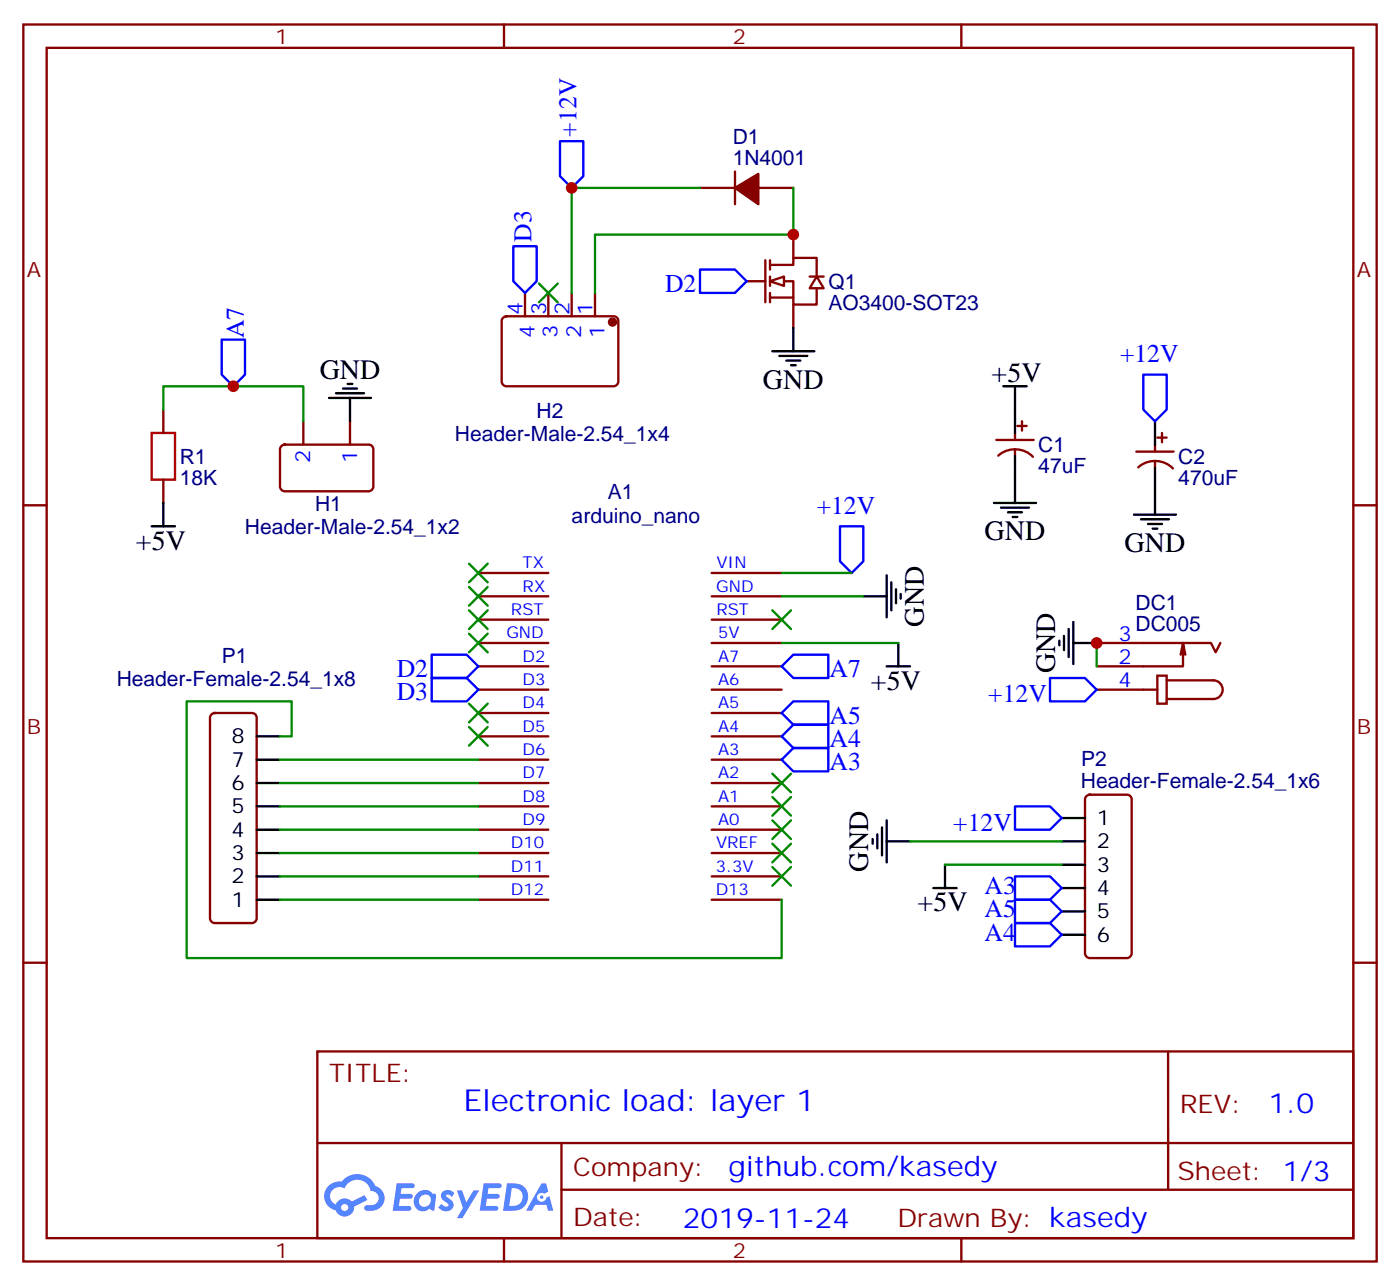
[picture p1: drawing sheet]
<svg xmlns="http://www.w3.org/2000/svg" width="212mm" height="194mm" viewBox="0 0 212 194" stroke-linecap="round" stroke-linejoin="round" font-family="sans-serif">
<g fill="none" stroke="#870000" stroke-width=".35">
<path d="M3.5 3.7h204.6v187h-204.6zM7.1 7.2h197.5v179.9h-197.5zM76.2 3.7v3.5M145.3 3.7v3.5M3.5 76.4h3.6M204.6 76.4h3.5M3.5 145.5h3.6M48 158.9h156.6v28.2h-156.6zM176.6 159v20.8M204.6 145.5h3.5M48 172.8h156.5M84.9 179.8h119.6"/>
<path d="M84.9 172.8v14.1M76.2 187.1v3.6M145.3 187.1v3.6"/>
</g>
<g fill="#5487ff">
<path d="M67 180.1a1.22 1.22 0 0 1 1.7 .3l-.4 .5-.3-.3-.3-.1-.2 .2v.2a1.74 1.74 0 0 1 1.1 1.2 1.22 1.22 0 0 1-.9 1 1.22 1.22 0 0 1-1.2-.4l-.2-.2 .4-.5a.6 .6 0 0 0 .5 .4 .6 .6 0 0 0 .6-.3l-.1-.2a1.48 1.48 0 0 1-1-1.4z"/>
<path d="M60 178.9h1.5a1.22 1.22 0 0 1 1.2 .1 .37 .37 0 0 1-.4 .6h-1.6l-.1 .9h1.5a.37 .37 0 0 1 .3 .4 .37 .37 0 0 1-.4 .3h-1.5l-.2 1.1h.8a1.15 1.15 0 0 1 1.1 .2 .36 .36 0 0 1-.4 .5h-2.4z"/>
<path d="M73.1 178.9h1.5a1.23 1.23 0 0 1 1.2 .1 .37 .37 0 0 1-.3 .6h-1.7l-.1 .9h1.5a.37 .37 0 0 1 .4 .4 .37 .37 0 0 1-.4 .3h-1.6l-.2 1.1h.8a1.15 1.15 0 0 1 1.1 .2 .36 .36 0 0 1-.3 .5h-2.5z"/>
<path d="M81.9 178.9h.7l.3 1.2-.6 .3a.69 .69 0 0 0-1 .3 .69 .69 0 0 0 .4 1 .69 .69 0 0 0 .9-.6l.5-.3 .5 2.2h-.7l-.3-.9h-1.7l-.5 .9h-.9z"/>
<path d="M69.1 179.9h.8l.6 1.9 1.1-1.9h.8l-2.5 4.2h-.8l.9-1.5z"/>
<path d="M76.7 178.9l-.6 4.1h1.3a2.1 2.1 0 0 0 2.4-1.5 2.1 2.1 0 0 0-1.3-2.5zM77.4 179.6a1.39 1.39 0 0 1 1.6 1.4 1.39 1.39 0 0 1-1.7 1.3h-.3z"/>
<path d="M63 180.5a1.48 1.48 0 0 0-.2 2 1.48 1.48 0 0 0 2 .3l.1-.1 .4 .2 .4 .1 .2-2.3-.1-.2-.4-.1a1.49 1.49 0 0 0-2.4 .1zM63.6 180.8a.89 .89 0 0 1 1.4 .1 .89 .89 0 0 1-.2 1.3 .89 .89 0 0 1-1.3-.1 .89 .89 0 0 1 .1-1.3z"/>
<path d="M49.7 179.2a2.18 2.18 0 0 0 1 3.8 1.44 1.44 0 0 0 1.7 .9 1.44 1.44 0 0 0 1.1-1.5l2.1-1-.5-.8-1.9 1a1.47 1.47 0 0 0-2.4 .5 1.39 1.39 0 0 1-.7-2 1.39 1.39 0 0 1 2-.5 2.08 2.08 0 0 1 2.1-1.3 2.08 2.08 0 0 1 1.9 1.7 1.07 1.07 0 0 1 1.2 1 1.07 1.07 0 0 1-1.1 1.2h-.6a.43 .43 0 0 0-.5 .3 .43 .43 0 0 0 .4 .5 2.06 2.06 0 0 0 2.1-.6 2.06 2.06 0 0 0 .3-2.3l-.7-.6-.5-.2a2.98 2.98 0 0 0-5-.7l-1.1 .1zM51.6 182.5a.55 .55 0 0 1 1.1 0 .55 .55 0 0 1-1.1 0z"/>
<circle cx="81.9" cy="181" r=".26"/>
</g>
<g fill="none" stroke="#870000" stroke-width=".35">
<path d="M115.7 39.3v6.4M116.4 39.3v1.4M76.1 48l.5-.2h16.2a.71 .71 0 0 1 .7 .7v9.2a.76 .76 0 0 1-.7 .7h-16.2a.76 .76 0 0 1-.8-.7v-9.2zM79.4 44.3v3.5M82.9 44.3v3.5M86.4 44.3v3.5M90 44.3v3.5M116.4 40h3.5v-1h3.6v2.8M116.4 42.5h3.5v3.5h3.6v-2.4M116.4 45h3.5M116.4 41.8v1.4M116.4 44.3v1.4"/>
<path d="M122.4 41.8h2.1M42.6 67.4l.4-.2h12.7a.71 .71 0 0 1 .7 .7v5.7a.76 .76 0 0 1-.7 .7h-12.7a.76 .76 0 0 1-.7-.7v-5.7zM45.9 63.7v3.5M52.9 63.7v3.5M72.3 86.6h10.6M72.3 90.1h10.6M72.3 93.7h10.6M72.3 97.2h10.6M107.6 86.6h10.6M107.6 90.1h10.6M107.6 93.7h10.6M107.6 97.2h10.6"/>
<path d="M32 108l.5-.2h5.6a.71 .71 0 0 1 .7 .7v30.3a.76 .76 0 0 1-.7 .7h-5.6a.76 .76 0 0 1-.8-.7v-30.3zM72.3 100.7h10.6M72.3 104.2h10.6M72.3 107.8h10.6M72.3 111.3h10.6M72.3 114.8h10.6M72.3 118.4h10.6M107.6 100.7h10.6M107.6 104.2h10.6M107.6 107.8h10.6M107.6 111.3h10.6M107.6 114.8h10.6"/>
<path d="M107.6 118.4h10.6M72.3 121.9h10.6M72.3 125.4h10.6M72.3 128.9h10.6M72.3 132.5h10.6M72.3 136h10.6M107.6 121.9h10.6M107.6 125.4h10.6M107.6 128.9h10.6M107.6 132.5h10.6M107.6 136h10.6"/>
</g>
<path d="M38.8 118.4h3.5M38.8 114.8h3.5M38.8 111.3h3.5M38.8 136h3.5M38.8 132.5h3.5M38.8 128.9h3.5M38.8 125.4h3.5M38.8 121.9h3.5" fill="none" stroke="#000" stroke-width=".35"/>
<circle cx="92.6" cy="48.7" r=".53" fill="#870000" stroke="#870000" stroke-width=".35"/>
<path d="M116.4 42.5l2.1-.7v1.4z" fill="#fff" stroke="#870000" stroke-width=".35"/>
<g fill="none" stroke="#870000" stroke-width=".35">
<path d="M105.8 28.4h5.3M111.1 25.9v5M114.7 28.4h5.2M119.9 35.5v3.5M112.9 42.5h2.8M119.9 46v3.6M123.5 41.8l1 1.8h-2.1zM24.7 61.9v3.5M24.7 72.5v3.5M150.6 66.5h5.7M150.9 68.9a3.8 3.8 0 0 1 5.3 .1M153.5 65.4v1.1"/>
<path d="M153.5 67.9v1.1M153.8 64.4h1.4M154.5 63.7v1.4M171.8 68.3h5.6M172.1 70.6a3.8 3.8 0 0 1 5.2 .2M174.6 67.2v1.1M174.6 69.7v1M175 66.1h1.4M175.7 65.4v1.5M165.8 97.2h17.3l.7 1.4 .7-1.4M178.9 97.2l-.4 1.8M179.2 99l-.3-1.8v3.5h-13.1"/>
<path d="M165.8 104.2h9.2M175 102.1h1.4v4.3h-1.4zM176.4 102.8h7a1.41 1.41 0 0 1 1.5 1.4 1.41 1.41 0 0 1-1.5 1.5h-7M164.3 120.3l.4-.2h5.7a.71 .71 0 0 1 .7 .7v23.3a.76 .76 0 0 1-.7 .7h-5.7a.76 .76 0 0 1-.7-.7v-23.3z"/>
</g>
<path d="M111.1 28.4l3.6-2.1v4.6z" fill="#870000" stroke="#870000" stroke-width=".35"/>
<g fill="none" stroke="#000" stroke-width=".35">
<path d="M50.8 59.4h4.2M51.9 58.7h2.1M52.6 58h.7M116.8 53.1h6.3M117.8 53.8h4.3M118.9 54.5h2.1M119.6 55.2h.7M119.9 49.6v3.5M151.7 58.4h3.5M153.5 58.4v7M22.9 79.6h3.6M24.7 76v3.6"/>
<path d="M49.7 60.1h6.4M52.9 60.1v3.6M150.3 76h6.3M151.3 76.7h4.3M152.4 77.4h2.1M153.1 78.1h.7M153.5 69v7M171.4 77.8h6.4M172.5 78.5h4.2M173.6 79.2h2.1M174.3 79.9h.7M174.6 63.7v3.5"/>
<path d="M174.6 70.7v7.1M130.5 90.1h3.6M134.1 87v6.3M134.8 88v4.3M135.5 89.1v2.1M135.8 97.2v3.5M136.2 89.8v.7M160.2 96.8v.7M160.9 96.1v2.1M161.6 95.1v4.2M162.3 97.2h3.5M162.3 94v6.4"/>
<path d="M134.1 100.7h3.5M131.9 126.8v.7M132.6 126.1v2.1M133.3 125.1v4.2M134.1 127.2h3.5M134.1 124v6.4M141.1 134.2h3.5M142.9 130.7v3.5M160.5 123.6h3.5M160.5 127.2h3.5M160.5 130.7h3.5M160.5 134.2h3.5"/>
<path d="M160.5 137.8h3.5M160.5 141.3h3.5"/>
</g>
<path d="M22.9 65.4h3.6v7.1h-3.6z" fill="none" stroke="#a10000" stroke-width=".35"/>
<g fill="none" stroke="#00f" stroke-width=".35">
<path d="M77.6 37.2h3.5v5.3l-1.7 1.8-1.8-1.8zM84.7 21.3h3.5v5.3l-1.8 1.8-1.7-1.8zM33.5 51.3h3.5v5.3l-1.7 1.8-1.8-1.8zM105.8 40.7h5.3l1.8 1.8-1.8 1.8h-5.3zM172.9 56.6h3.5v5.3l-1.8 1.8-1.7-1.8zM127 79.6h3.5v5.2l-1.7 1.8-1.8-1.8zM65.3 99h5.3l1.7 1.7-1.7 1.8h-5.3zM65.3 102.5h5.3l1.7 1.7-1.7 1.8h-5.3zM118.2 114.8l1.7-1.7h5.3v3.5h-5.3zM118.2 111.3l1.7-1.8h5.3v3.6h-5.3zM118.2 107.8l1.7-1.8h5.3v3.5h-5.3zM118.2 100.7l1.7-1.7h5.3v3.5h-5.3z"/>
<path d="M158.7 102.5h5.3l1.8 1.7-1.8 1.8h-5.3zM153.5 132.5h5.2l1.8 1.7-1.8 1.8h-5.2zM153.5 136h5.2l1.8 1.8-1.8 1.7h-5.2zM153.5 139.5h5.2l1.8 1.8-1.8 1.8h-5.2zM153.5 121.9h5.2l1.8 1.7-1.8 1.8h-5.2z"/>
</g>
<g fill="none" stroke="#008700" stroke-width=".35">
<path d="M105.8 28.4h-19.4v15.9M119.9 28.4v7.1h-29.9v8.8M24.7 61.9v-3.5h21.2v5.3M118.2 97.2h17.6M118.2 90.1h12.3M118.2 86.6h10.6M165.8 97.2v3.5M42.3 111.3h1.8v-5.3h-15.9v38.8h90v-8.8M42.3 118.4h30M42.3 114.8h30M42.3 136h30M42.3 132.5h30"/>
<path d="M42.3 128.9h30M42.3 125.4h30M42.3 121.9h30M137.6 127.2h22.9M142.9 130.7h17.6"/>
</g>
<g fill="#c00">
<circle cx="35.3" cy="58.4" r=".88"/>
<circle cx="165.8" cy="97.2" r=".88"/>
<circle cx="119.9" cy="35.5" r=".88"/>
<circle cx="86.4" cy="28.4" r=".88"/>
</g>
<g fill="#c00" stroke="#008700" stroke-width=".35">
<path d="M81.5 42.9l2.8 2.8zM84.3 42.9l-2.8 2.8z"/>
<path d="M116.8 92.3l2.8 2.8zM119.6 92.3l-2.8 2.8z"/>
<path d="M116.8 116.9l2.8 2.9zM119.6 116.9l-2.8 2.9z"/>
<path d="M116.8 120.5l2.8 2.8zM119.6 120.5l-2.8 2.8z"/>
<path d="M116.8 124l2.8 2.8zM119.6 124l-2.8 2.8z"/>
<path d="M116.8 127.5l2.8 2.9zM119.6 127.5l-2.8 2.9z"/>
<path d="M116.8 131.1l2.8 2.8zM119.6 131.1l-2.8 2.8z"/>
<path d="M70.9 109.9l2.8 2.8zM73.7 109.9l-2.8 2.8z"/>
<path d="M70.9 106.4l2.8 2.8zM73.7 106.4l-2.8 2.8z"/>
<path d="M70.9 95.8l2.8 2.8zM73.7 95.8l-2.8 2.8z"/>
<path d="M70.9 92.3l2.8 2.8zM73.7 92.3l-2.8 2.8z"/>
<path d="M70.9 88.7l2.8 2.8zM73.7 88.7l-2.8 2.8z"/>
<path d="M70.9 85.2l2.8 2.8zM73.7 85.2l-2.8 2.8z"/>
</g>
<text font-size="4.6" fill="#00f" x="70.1" y="168">Electronic load: layer 1</text>
<g font-size="4.2">
<text x="48.3" y="57.3">GND</text>
<text x="115.4" y="58.7">GND</text>
<text x="149.9" y="57.7">+5V</text>
<text x="20.5" y="83.1">+5V</text>
<text x="148.9" y="81.7">GND</text>
<text x="170" y="83.4">GND</text>
<text x="139.7" y="94.7" transform="rotate(-90 139.7 94.7)">GND</text>
<text x="159.5" y="101.8" transform="rotate(-90 159.5 101.8)">GND</text>
<text x="131.7" y="104.2">+5V</text>
<text x="131.2" y="131.8" transform="rotate(-90 131.2 131.8)">GND</text>
<text x="138.7" y="137.8">+5V A5</text>
</g>
<g font-size="4.2" fill="#00f">
<text x="191.8" y="168.2">1.0</text>
<text x="110.2" y="177.8">github.com/kasedy</text>
<text x="103.2" y="185.6">2019-11-24</text>
</g>
<g font-size="3.9" fill="#00f">
<text x="87.1" y="20.6" transform="rotate(-90 87.1 20.6)">+12V</text>
<text x="80.4" y="36.5" transform="rotate(-90 80.4 36.5)">D3</text>
<text x="100.5" y="44.1">D2</text>
<text x="36.9" y="51.1" transform="rotate(-90 36.9 51.1)">A7</text>
<text x="169.3" y="54.7">+12V</text>
<text x="123.5" y="77.7">+12V</text>
<text x="60" y="102.4">D2</text>
<text x="60" y="105.9">D3</text>
<text x="125.4" y="102.3">A7</text>
<text x="149.4" y="106.2">+12V</text>
<text x="125.4" y="112.9">A4</text>
<text x="125.4" y="109.4">A5</text>
<text x="125.4" y="116.4">A3</text>
<text x="144.1" y="125.6">+12V</text>
<text x="148.9" y="135.1">A3</text>
<text x="148.9" y="142.2">A4</text>
</g>
<g font-size="3.9" fill="#800">
<text x="49.7" y="163.5">TITLE:</text>
<text x="178.4" y="168.2">REV:</text>
<text x="86.6" y="177.7">Company:</text>
<text x="178" y="178.3">Sheet: 1/3</text>
<text x="86.6" y="185.4">Date:</text>
<text x="135.7" y="185.5">Drawn By: kasedy</text>
</g>
<g font-size="3.2" fill="#800">
<text x="41.6" y="6.7">1</text>
<text x="110.8" y="6.7">2</text>
<text x="4.1" y="41.8">A</text>
<text x="205.1" y="41.8">A</text>
<text x="4.1" y="110.9">B</text>
<text x="205.1" y="110.9">B</text>
<text x="41.6" y="190.1">1</text>
<text x="110.8" y="190.1">2</text>
</g>
<g font-size="3.2" fill="#000080">
<text x="110.8" y="21.7">D1</text>
<text x="110.8" y="24.9">1N4001</text>
<text x="125.2" y="46.8">AO3400-SOT23</text>
<text x="125.2" y="43.6">Q1</text>
<text x="81.1" y="63.1">H2</text>
<text x="27.2" y="70.1">R1</text>
<text x="68.8" y="66.7">Header-Male-2.54_1x4</text>
<text x="157" y="71.5">47uF</text>
<text x="157" y="68.4">C1</text>
<text x="178.2" y="70.1">C2</text>
<text x="27.2" y="73.3">18K</text>
<text x="47.6" y="77.3">H1</text>
<text x="91.9" y="75.5">A1</text>
<text x="178.2" y="73.3">470uF</text>
<text x="37" y="80.8">Header-Male-2.54_1x2</text>
<text x="86.4" y="79">arduino_nano</text>
<text x="171.7" y="95.4">DC005</text>
<text x="171.7" y="92.2">DC1</text>
<text x="33.5" y="100.2">P1</text>
<text x="17.6" y="103.7">Header-Female-2.54_1x8</text>
<text x="163.4" y="119.1">Header-Female-2.54_1x6</text>
<text x="163.4" y="115.8">P2</text>
</g>
<g font-size="3.2" fill="#00f">
<text x="79" y="47.6" transform="rotate(-90 79 47.6)">4</text>
<text x="82.5" y="47.6" transform="rotate(-90 82.5 47.6)">3</text>
<text x="86.1" y="47.6" transform="rotate(-90 86.1 47.6)">2</text>
<text x="89.6" y="47.6" transform="rotate(-90 89.6 47.6)">1</text>
<text x="80.8" y="51.1" transform="rotate(-90 80.8 51.1)">4</text>
<text x="84.3" y="51.1" transform="rotate(-90 84.3 51.1)">3</text>
<text x="87.8" y="51.1" transform="rotate(-90 87.8 51.1)">2</text>
<text x="91.4" y="51.1" transform="rotate(-90 91.4 51.1)">1</text>
<text x="46.9" y="69.9" transform="rotate(-90 46.9 69.9)">2</text>
<text x="54" y="69.9" transform="rotate(-90 54 69.9)">1</text>
<text x="169.1" y="96.8">3</text>
<text x="169.1" y="100.4">2</text>
<text x="169.1" y="103.9">4</text>
</g>
<g font-size="3.2">
<text x="35" y="112.4">8</text>
<text x="35" y="119.4">6</text>
<text x="35" y="115.9">7</text>
<text x="35" y="122.9">5</text>
<text x="165.8" y="124.7">1</text>
<text x="35" y="130">3</text>
<text x="35" y="126.5">4</text>
<text x="165.8" y="128.2">2</text>
<text x="165.8" y="131.8">3</text>
<text x="35" y="137.1">1</text>
<text x="35" y="133.5">2</text>
<text x="165.8" y="135.3">4</text>
<text x="165.8" y="138.8">5</text>
<text x="165.8" y="142.3">6</text>
</g>
<g font-size="2.5" fill="#00f">
<text x="79" y="85.9">TX</text>
<text x="79" y="89.4">RX</text>
<text x="108.3" y="89.4">GND</text>
<text x="108.3" y="85.9">VIN</text>
<text x="77.3" y="93">RST</text>
<text x="108.3" y="93">RST</text>
<text x="76.6" y="96.5">GND</text>
<text x="79" y="100">D2</text>
<text x="108.6" y="100">A7</text>
<text x="108.6" y="96.5">5V</text>
<text x="79" y="103.5">D3</text>
<text x="79" y="107.1">D4</text>
<text x="108.6" y="107.1">A5</text>
<text x="108.6" y="103.5">A6</text>
<text x="79" y="110.6">D5</text>
<text x="108.6" y="110.6">A4</text>
<text x="79" y="114.1">D6</text>
<text x="79" y="117.7">D7</text>
<text x="108.6" y="117.7">A2</text>
<text x="108.6" y="114.1">A3</text>
<text x="79" y="121.2">D8</text>
<text x="79" y="124.7">D9</text>
<text x="108.6" y="124.7">A0</text>
<text x="108.6" y="121.2">A1</text>
<text x="77.3" y="128.2">D10</text>
<text x="77.3" y="131.8">D11</text>
<text x="108.2" y="131.8">3.3V</text>
<text x="108.3" y="128.2">VREF</text>
<text x="77.3" y="135.3">D12</text>
<text x="108.2" y="135.3">D13</text>
</g>
</svg>
